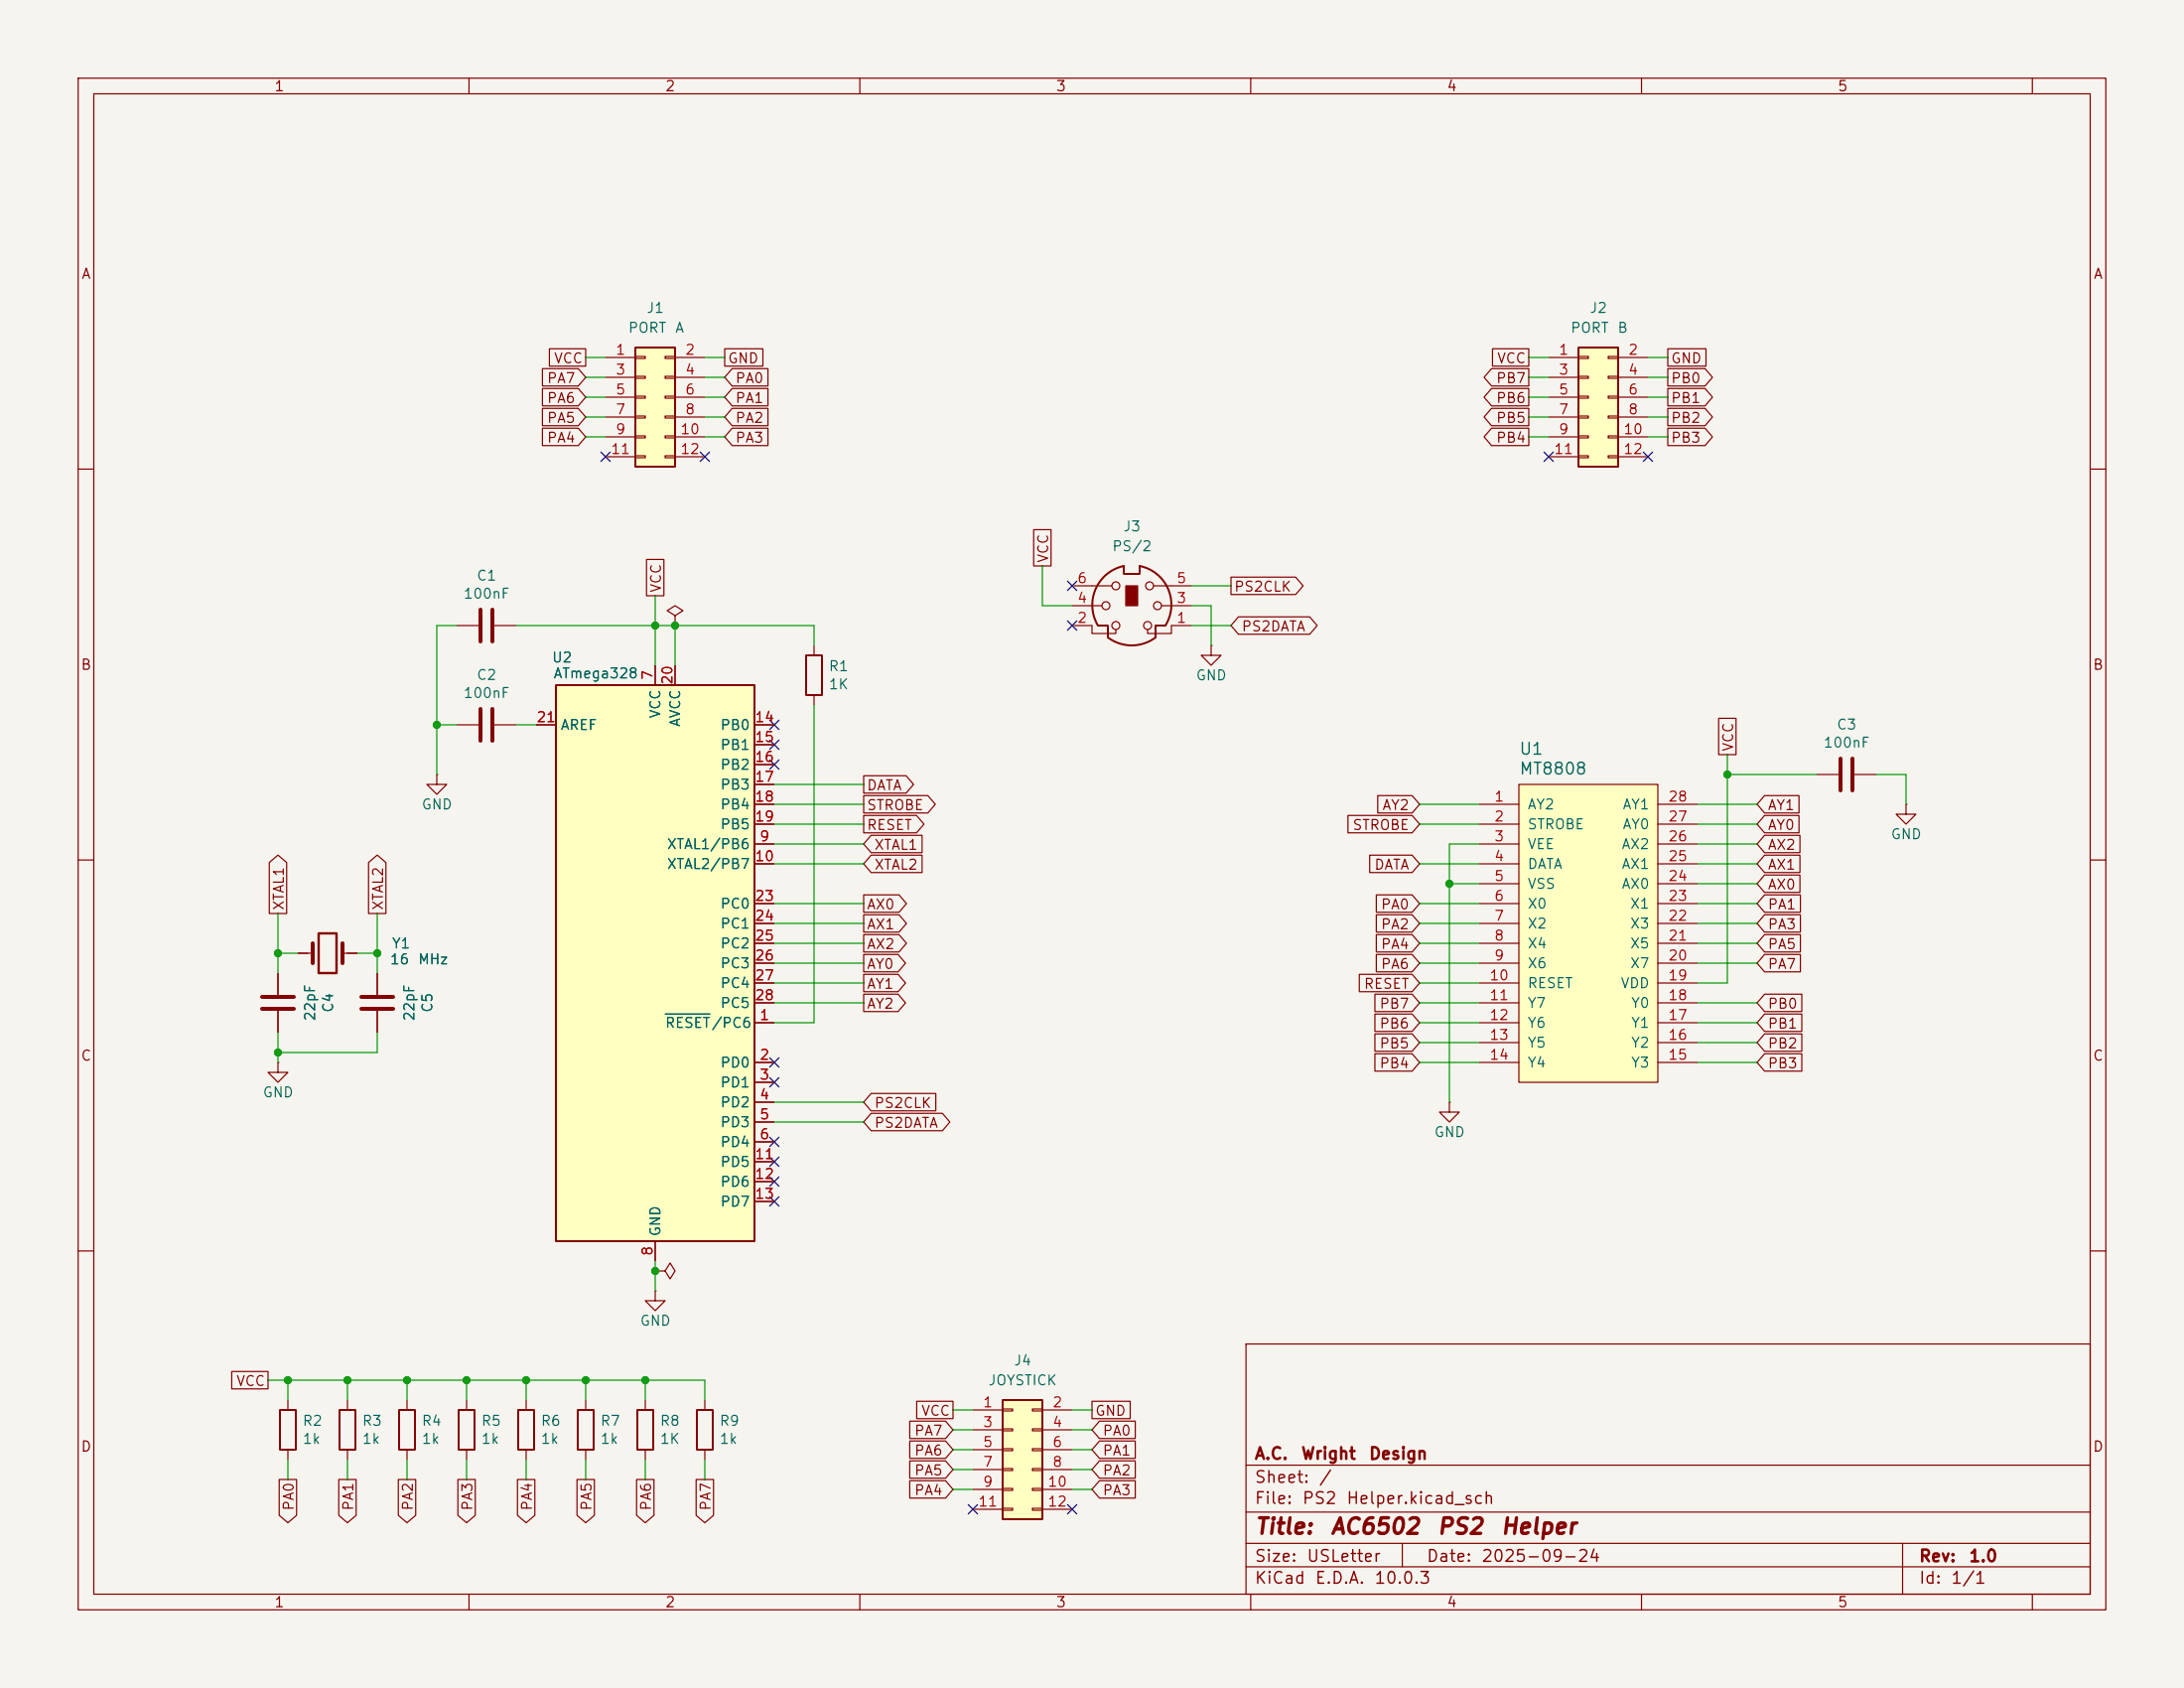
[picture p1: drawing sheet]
<svg xmlns="http://www.w3.org/2000/svg" width="279mm" height="216mm" viewBox="0 0 279 216" stroke-linecap="round" stroke-linejoin="round" font-family="sans-serif">
<path d="M0 0h279.4v215.9h-279.4z" fill="#f5f4ef" stroke="#f5f4ef" stroke-width=".13"/>
<g fill="none" stroke="#840000" stroke-width=".15">
<path d="M10 10h259.4v195.9h-259.4zM12 12h255.4v191.9h-255.4zM60 10v2M110 10v2M160 10v2M210 10v2M260 10v2M10 60h2M267.4 60h2M10 110h2M267.4 110h2M48.3 124.5v2.8"/>
<path d="M48.3 129.3v2.8M10 160h2M82.5 179.1v1.2M90.2 179.1v1.2M159.4 171.9h108v32h-108zM267.4 160h2M82.5 185.4v1.3M90.2 185.4v1.3M159.4 197.4h108M159.4 193.4h108M159.4 187.4h108M179.4 197.4v3"/>
<path d="M243.4 197.4v6.5M60 203.9v2M110 203.9v2M159.4 200.4h108M160 203.9v2M210 203.9v2M260 203.9v2"/>
</g>
<path d="M46.2 127.5h4.1M46.2 129h4.1" fill="none" stroke="#840000" stroke-width=".51"/>
<path d="M81.5 180.3h2.1v5.1h-2.1zM89.2 180.3h2v5.1h-2z" fill="none" stroke="#840000" stroke-width=".25"/>
<path d="M128.3 179.1h5v15.2h-5z" fill="#ffffc2"/>
<path d="M103.1 83.8h2.1v5.1h-2.1zM128.3 179.1h5v15.2h-5z" fill="none" stroke="#840000" stroke-width=".25"/>
<g fill="none" stroke="#840000" stroke-width=".15">
<path d="M104.1 82.6v1.2M104.1 88.9v1.3M154.9 82.6v1.2h1.3l-1.3 1.3-1.2-1.3h1.2M154.9 82.6h.1M232.4 99.1h2.8M237.2 99.1h2.8M243.8 102.9v1.2h1.3l-1.3 1.3-1.2-1.3h1.2M243.8 102.9h.1M83.8 165.1v1.3h1.3l-1.3 1.2-1.3-1.2h1.3M83.8 165.1h.1M83.8 162.6h1.3l.6-1.1 .7 1.1-.7 1-.6-1M83.8 162.6h.1"/>
<path d="M124.5 180.3h3.8M124.5 182.9h3.8M124.5 185.4h3.8M124.5 188h3.8M124.5 190.5h3.8M124.5 193h3.8M128.3 180.2h1.2v.3h-1.2zM128.3 182.8h1.2v.2h-1.2zM128.3 185.3h1.2v.2h-1.2zM128.3 187.8h1.2v.3h-1.2zM128.3 190.4h1.2v.2h-1.2zM128.3 192.9h1.2v.3h-1.2z"/>
<path d="M132.1 180.2h1.2v.3h-1.2zM132.1 182.8h1.2v.2h-1.2zM132.1 185.3h1.2v.2h-1.2zM132.1 187.8h1.2v.3h-1.2zM132.1 190.4h1.2v.2h-1.2zM132.1 192.9h1.2v.3h-1.2zM133.3 180.3h3.9M133.3 182.9h3.9M133.3 185.4h3.9M133.3 188h3.9M133.3 190.5h3.9M133.3 193h3.9"/>
</g>
<path d="M235.5 97v4.1M237 97v4.1" fill="none" stroke="#840000" stroke-width=".51"/>
<path d="M201.9 44.5h5.1v15.2h-5.1z" fill="#ffffc2"/>
<path d="M201.9 44.5h5.1v15.2h-5.1z" fill="none" stroke="#840000" stroke-width=".25"/>
<g fill="none" stroke="#840000" stroke-width=".15">
<path d="M198.1 45.7h3.8M198.1 48.3h3.8M198.1 50.8h3.8M198.1 53.3h3.8M198.1 55.9h3.8M198.1 58.4h3.8M201.9 45.6h1.3v.2h-1.3zM201.9 48.1h1.3v.3h-1.3zM201.9 50.7h1.3v.2h-1.3zM201.9 53.2h1.3v.3h-1.3zM201.9 55.8h1.3v.2h-1.3zM201.9 58.3h1.3v.2h-1.3z"/>
<path d="M205.7 45.6h1.3v.2h-1.3zM205.7 48.1h1.3v.3h-1.3zM205.7 50.7h1.3v.2h-1.3zM205.7 53.2h1.3v.3h-1.3zM205.7 55.8h1.3v.2h-1.3zM205.7 58.3h1.3v.2h-1.3zM207 45.7h3.8M207 48.3h3.8M207 50.8h3.8M207 53.3h3.8M207 55.9h3.8M207 58.4h3.8"/>
<path d="M185.4 141v1.2h1.3l-1.3 1.3-1.3-1.3h1.3M185.4 141h.1"/>
</g>
<path d="M81.3 44.5h5.1v15.2h-5.1z" fill="#ffffc2"/>
<path d="M81.3 44.5h5.1v15.2h-5.1zM58.7 180.3h2v5.1h-2z" fill="none" stroke="#840000" stroke-width=".25"/>
<g fill="none" stroke="#840000" stroke-width=".15">
<path d="M77.5 45.7h3.8M77.5 48.3h3.8M77.5 50.8h3.8M77.5 53.3h3.8M77.5 55.9h3.8M77.5 58.4h3.8M81.3 45.6h1.2v.2h-1.2zM81.3 48.1h1.2v.3h-1.2zM81.3 50.7h1.2v.2h-1.2zM81.3 53.2h1.2v.3h-1.2zM81.3 55.8h1.2v.2h-1.2zM81.3 58.3h1.2v.2h-1.2z"/>
<path d="M85.1 45.6h1.3v.2h-1.3zM85.1 48.1h1.3v.3h-1.3zM85.1 50.7h1.3v.2h-1.3zM85.1 53.2h1.3v.3h-1.3zM85.1 55.8h1.3v.2h-1.3zM85.1 58.3h1.3v.2h-1.3zM86.4 45.7h3.8M86.4 48.3h3.8M86.4 50.8h3.8M86.4 53.3h3.8M86.4 55.9h3.8M86.4 58.4h3.8"/>
<path d="M59.7 179.1v1.2M59.7 185.4v1.3"/>
</g>
<path d="M194.3 100.3h17.8v38.1h-17.8z" fill="#ffffc2"/>
<g fill="none" stroke="#840000" stroke-width=".15">
<path d="M189.2 102.9h5.1M189.2 105.4h5.1M189.2 108h5.1M189.2 110.5h5.1M189.2 113h5.1M189.2 115.6h5.1M189.2 118.1h5.1M194.3 100.3h17.8v38.1h-17.8zM212.1 102.9h5.1M212.1 105.4h5.1M212.1 108h5.1M212.1 110.5h5.1"/>
<path d="M212.1 113h5.1M212.1 115.6h5.1M212.1 118.1h5.1M189.2 120.7h5.1M189.2 123.2h5.1M189.2 125.7h5.1M189.2 128.3h5.1M189.2 130.8h5.1M189.2 133.4h5.1M189.2 135.9h5.1M212.1 120.7h5.1M212.1 123.2h5.1"/>
<path d="M212.1 125.7h5.1M212.1 128.3h5.1M212.1 130.8h5.1M212.1 133.4h5.1M212.1 135.9h5.1M52.1 179.1v1.2M52.1 185.4v1.3"/>
</g>
<path d="M51.1 180.3h2v5.1h-2z" fill="none" stroke="#840000" stroke-width=".25"/>
<path d="M71.1 87.6h25.4v71.2h-25.4z" fill="#ffffc2"/>
<path d="M141.1 73.9l.7-.6 .7-.5 1.3-.4v1h2v-1a5.1 5.1 0 0 1 3.3 7.6h-1.3v1.5a5.1 5.1 0 0 1-6.1 0v-1.5h-1.2a5.1 5.1 0 0 1 .6-6.1zM71.1 87.6h25.4v71.2h-25.4zM35.8 180.3h2v5.1h-2zM43.4 180.3h2.1v5.1h-2.1zM66.3 180.3h2v5.1h-2zM73.9 180.3h2v5.1h-2z" fill="none" stroke="#840000" stroke-width=".25"/>
<g fill="none" stroke="#840000" stroke-width=".15">
<path d="M69.4 47.1h4.6l.9 1.2-.9 1.1h-4.6zM69.4 49.7h4.6l.9 1.1-.9 1.1h-4.6zM69.4 54.8h4.6l.9 1.1-.9 1.1h-4.6zM69.4 52.2h4.6l.9 1.1-.9 1.2h-4.6zM70.3 44.6h4.6v2.2h-4.6zM92.7 44.6h4.9v2.2h-4.9zM93.7 52.2h4.5v2.3h-4.5l-1-1.2zM93.7 54.8h4.5v2.2h-4.5l-1-1.1zM93.7 47.1h4.5v2.3h-4.5l-1-1.1zM93.7 49.7h4.5v2.2h-4.5l-1-1.1zM190.8 47.1h4.8v2.3h-4.8l-.9-1.1zM190.8 49.7h4.8v2.2h-4.8l-.9-1.1z"/>
<path d="M190.8 52.2h4.8v2.3h-4.8l-.9-1.2zM190.8 54.8h4.8v2.2h-4.8l-.9-1.1zM190.9 44.6h4.7v2.2h-4.7zM213.4 52.2h4.7l1 1.1-1 1.2h-4.7zM213.4 47.1h4.7l1 1.2-1 1.1h-4.7zM213.4 49.7h4.7l1 1.1-1 1.1h-4.7zM213.4 44.6h4.8v2.2h-4.8zM213.4 54.8h4.7l1 1.1-1 1.1h-4.7zM82.7 71.6h2.2v4.6h-2.2zM86.4 78.7l1-.6-1-.6-1.1 .6 1.1 .6v1.3M132.2 67.7h2.3v4.7h-2.3zM137.2 77.5h3.8"/>
<path d="M137.2 74.9h5M147.6 74.9h4.8M148.6 77.5h3.8M157.5 73.8h8.3l.9 1.1-.9 1.1h-8.3zM158.4 78.9h9.2l.9 1.1-.9 1.1h-9.2l-.9-1.1zM55.9 99.1v1.2h1.2l-1.2 1.3-1.3-1.3h1.3M55.9 99.1h.1M58.4 92.7h2.8M58.4 80h2.8M63.2 92.7h2.8M63.2 80h2.8M68.6 92.7h2.5"/>
<path d="M83.8 85.1v2.5M86.4 80h.1M86.4 85.1v2.5M96.5 92.7h2.6M96.5 95.3h2.6M96.5 97.8h2.6M110.5 99.2h5.4l1 1.1-1 1.1h-5.4zM137.2 80h2.5v1h3v-.5M152.4 80h-2.5v1h-3.1v-.5M219.9 91.9h2.2v4.6h-2.2zM34.4 110.3l1.2-.9 1.1 .9v6.5h-2.3zM47.1 110.3l1.2-.9 1.1 .9v6.5h-2.3z"/>
<path d="M96.5 108h2.6M96.5 110.5h2.6M96.5 100.3h2.6M96.5 102.9h2.6M96.5 105.4h2.6M96.5 115.6h2.6M96.5 118.1h2.6M110.5 119.5h4.5l1 1.2-1 1.1h-4.5zM110.5 101.8h8.2l1 1.1-1 1.1h-8.2zM110.5 114.5h4.5l1 1.1-1 1.1h-4.5zM110.5 104.3h6.8l.9 1.1-.9 1.1h-6.8zM110.5 117h4.5l1 1.1-1 1.1h-4.5z"/>
<path d="M111.4 109.4h6.6v2.2h-6.6l-.9-1.1zM111.4 106.8h6.6v2.3h-6.6l-.9-1.1zM172.4 104.3h8.3l.9 1.1-.9 1.1h-8.3zM175.2 109.4h5.5l.9 1.1-.9 1.1h-5.5zM176.1 117h4.6l.9 1.1-.9 1.1h-4.6zM176.1 114.5h4.6l.9 1.1-.9 1.1h-4.6zM176.1 119.5h4.6l.9 1.2-.9 1.1h-4.6zM176.3 101.8h4.4l.9 1.1-.9 1.1h-4.4zM225.7 106.8h4.6v2.3h-4.6l-.9-1.1zM225.7 109.4h4.6v2.2h-4.6l-.9-1.1zM225.7 111.9h4.6v2.2h-4.6l-.9-1.1zM225.7 117h4.6v2.2h-4.6l-.9-1.1z"/>
<path d="M225.7 114.5h4.6v2.2h-4.6l-.9-1.1zM225.7 119.5h4.6v2.3h-4.6l-.9-1.1zM225.7 101.8h4.4v2.2h-4.4l-.9-1.1zM225.7 104.3h4.4v2.2h-4.4l-.9-1.1zM35.6 135.9v1.3h1.2l-1.2 1.2-1.3-1.2h1.3M35.6 135.9h.1M35.6 124.5v2.8M35.6 129.3v2.8M38.1 121.9h1.9M43.8 121.9h1.9M48.3 124.5v2.8M48.3 129.3v2.8"/>
<path d="M96.5 130.8h2.6M96.5 135.9h2.6M96.5 138.4h2.6M96.5 120.7h2.6M96.5 123.2h2.6M96.5 125.7h2.6M96.5 128.3h2.6M110.5 127.2h4.4l.9 1.1-.9 1.1h-4.4zM110.5 124.6h4.4l.9 1.1-.9 1.1h-4.4zM110.5 122.1h4.4l.9 1.1-.9 1.1h-4.4zM111.4 139.9h8.3v2.2h-8.3l-.9-1.1zM173.9 124.6h6.8l.9 1.1-.9 1.1h-6.8z"/>
<path d="M175.9 134.8h4.8l.9 1.1-.9 1.1h-4.8zM175.9 132.2h4.8l.9 1.2-.9 1.1h-4.8zM175.9 129.7h4.8l.9 1.1-.9 1.1h-4.8zM175.9 127.2h4.8l.9 1.1-.9 1.1h-4.8zM176.1 122.1h4.6l.9 1.1-.9 1.1h-4.6zM225.7 122.1h4.6v2.2h-4.6l-.9-1.1zM225.7 127.2h4.8v2.2h-4.8l-.9-1.1zM225.7 129.7h4.8v2.2h-4.8l-.9-1.1zM225.7 132.2h4.8v2.3h-4.8l-.9-1.1zM225.7 134.8h4.8v2.2h-4.8l-.9-1.1zM83.8 158.8v2.5M96.5 141h2.6"/>
<path d="M96.5 143.5h2.6M96.5 146.1h2.6M96.5 148.6h2.6M96.5 151.1h2.6M96.5 153.7h2.6M111.4 142.4h9.2l.9 1.1-.9 1.1h-9.2l-.9-1.1zM29.6 175.4h4.7v2.2h-4.7zM36.8 179.1v1.2M44.4 179.1v1.2M67.3 179.1v1.2M74.9 179.1v1.2M83.8 162.6h.1"/>
<path d="M117.3 179.2h4.6v2.3h-4.6zM139.7 179.2h4.9v2.3h-4.9zM35.7 189.2h2.2v4.6l-1.1 1-1.1-1zM36.8 185.4v1.3M43.3 189.2h2.3v4.6l-1.2 1-1.1-1zM44.4 185.4v1.3M51 189.2h2.2v4.6l-1.1 1-1.1-1zM58.6 189.2h2.2v4.6l-1.1 1-1.1-1zM66.2 189.2h2.2v4.6l-1.1 1-1.1-1zM67.3 185.4v1.3M73.8 189.2h2.2v4.6l-1.1 1-1.1-1zM74.9 185.4v1.3"/>
<path d="M81.4 189.2h2.3v4.6l-1.2 1-1.1-1zM89.1 189.2h2.2v4.6l-1.1 1-1.1-1zM116.4 186.8h4.6l.9 1.2-.9 1.1h-4.6zM116.4 189.4h4.6l.9 1.1-.9 1.1h-4.6zM116.4 181.8h4.6l.9 1.1-.9 1.1h-4.6zM116.4 184.3h4.6l.9 1.1-.9 1.1h-4.6zM140.7 181.8h4.5v2.2h-4.5l-1-1.1zM140.7 184.3h4.5v2.2h-4.5l-1-1.1zM140.7 186.8h4.5v2.3h-4.5l-1-1.1zM140.7 189.4h4.5v2.2h-4.5l-1-1.1z"/>
<circle cx="141.5" cy="77.5" r=".51"/>
<circle cx="142.7" cy="74.9" r=".51"/>
<circle cx="147.1" cy="74.9" r=".51"/>
<circle cx="148.1" cy="77.5" r=".51"/>
<circle cx="142.7" cy="80" r=".51"/>
<circle cx="146.8" cy="80" r=".51"/>
</g>
<path d="M85.1 129.7h5.7" fill="none" stroke="#006464" stroke-width=".15"/>
<path d="M61.5 78v4M63 78v4M61.5 90.7v4M63 90.7v4M33.5 127.5h4.1M33.5 129h4.1M40 120.7v2.5M43.8 120.7v2.5" fill="none" stroke="#840000" stroke-width=".51"/>
<path d="M40.8 119.4h2.3v5.1h-2.3z" fill="none" stroke="#840000" stroke-width=".3"/>
<path d="M144 74.9h1.5v2.6h-1.5z" fill="#840000" stroke="#840000" stroke-width=".15"/>
<g fill="none" stroke="#009600" stroke-width=".15">
<path d="M74.9 53.3h2.6M74.9 55.9h2.6M74.9 50.8h2.6M74.9 48.3h2.6M74.9 45.7h2.6M90.2 53.3h2.5M90.2 55.9h2.5M90.2 50.8h2.5M90.2 48.3h2.5M90.2 45.7h2.5M195.6 53.3h2.5M195.6 55.9h2.5"/>
<path d="M195.6 50.8h2.5M195.6 48.3h2.5M195.6 45.7h2.5M210.8 53.3h2.6M210.8 55.9h2.6M210.8 50.8h2.6M210.8 48.3h2.6M210.8 45.7h2.6M83.8 76.2v8.9M133.3 72.4v5.1h3.9M152.4 74.9h5.1M152.4 77.5h2.5v5.1"/>
<path d="M55.9 92.7h2.5M58.4 80h-2.5v19.1M66 80h38.1v2.6M66 92.7h2.6M86.4 80v5.1M104.1 90.2v40.6h-5M152.4 80h5.1M221 96.5v29.2h-3.8M221 99.1h11.4M240 99.1h3.8v3.8M35.6 116.8v7.7M48.3 116.8v7.7"/>
<path d="M99.1 100.3h11.4M99.1 115.6h11.4M99.1 108h11.4M99.1 110.5h11.4M99.1 105.4h11.4M99.1 118.1h11.4M99.1 102.9h11.4M181.6 115.6h7.6M181.6 110.5h7.6M181.6 105.4h7.6M181.6 118.1h7.6M181.6 102.9h7.6"/>
<path d="M185.4 113h3.8M189.2 108h-3.8v33M217.2 115.6h7.6M217.2 108h7.6M217.2 110.5h7.6M217.2 105.4h7.6M217.2 118.1h7.6M217.2 113h7.6M217.2 102.9h7.6M35.6 132.1v3.8M35.6 121.9h2.5M45.7 121.9h2.6"/>
<path d="M48.3 132.1v2.5h-12.7M99.1 125.7h11.4M99.1 120.7h11.4M99.1 123.2h11.4M99.1 128.3h11.4M181.6 125.7h7.6M181.6 120.7h7.6M181.6 123.2h7.6M181.6 128.3h7.6M181.6 133.4h7.6M181.6 135.9h7.6M181.6 130.8h7.6"/>
<path d="M217.2 120.7h7.6M217.2 123.2h7.6M217.2 128.3h7.6M217.2 133.4h7.6M217.2 135.9h7.6M217.2 130.8h7.6M99.1 141h11.4M99.1 143.5h11.4M34.3 176.5h55.9v2.6M36.8 176.5v2.6M44.4 176.5v2.6M52.1 176.5v2.6"/>
<path d="M59.7 176.5v2.6M67.3 176.5v2.6M74.9 176.5v2.6M82.5 176.5v2.6M83.8 161.3v3.8M36.8 186.7v2.5M44.4 186.7v2.5M52.1 186.7v2.5M59.7 186.7v2.5M67.3 186.7v2.5M74.9 186.7v2.5M82.5 186.7v2.5"/>
<path d="M90.2 186.7v2.5M121.9 185.4h2.6M121.9 188h2.6M121.9 190.5h2.6M121.9 182.9h2.6M121.9 180.3h2.6M137.2 185.4h2.5M137.2 188h2.5M137.2 190.5h2.5M137.2 182.9h2.5M137.2 180.3h2.5"/>
</g>
<g fill="none" stroke="#000084" stroke-width=".15">
<path d="M76.9 57.8l1.2 1.2M78.1 57.8l-1.2 1.2M89.6 57.8l1.2 1.2M90.8 57.8l-1.2 1.2M197.5 57.8l1.2 1.2M198.7 57.8l-1.2 1.2M210.2 57.8l1.2 1.2M211.4 57.8l-1.2 1.2M136.6 74.3l1.2 1.2M136.6 79.4l1.2 1.2M137.8 74.3l-1.2 1.2M137.8 79.4l-1.2 1.2"/>
<path d="M98.5 92.1l1.2 1.2M98.5 97.2l1.2 1.2M98.5 94.6l1.2 1.3M99.7 92.1l-1.2 1.2M99.7 97.2l-1.2 1.2M99.7 94.6l-1.2 1.3M98.5 137.8l1.2 1.2M98.5 135.3l1.2 1.2M99.7 137.8l-1.2 1.2M99.7 135.3l-1.2 1.2M98.5 145.4l1.2 1.3M98.5 153.1l1.2 1.2"/>
<path d="M98.5 150.5l1.2 1.2M98.5 148l1.2 1.2M99.7 145.4l-1.2 1.3M99.7 153.1l-1.2 1.2M99.7 150.5l-1.2 1.2M99.7 148l-1.2 1.2M123.9 192.4l1.2 1.2M125.1 192.4l-1.2 1.2M136.6 192.4l1.2 1.2M137.8 192.4l-1.2 1.2"/>
</g>
<g fill="#009600" stroke="#009600" stroke-width=".13">
<circle cx="86.4" cy="80" r=".46"/>
<circle cx="83.8" cy="80" r=".46"/>
<circle cx="83.8" cy="162.6" r=".46"/>
<circle cx="221" cy="99.1" r=".46"/>
<circle cx="59.7" cy="176.5" r=".46"/>
<circle cx="67.3" cy="176.5" r=".46"/>
<circle cx="44.4" cy="176.5" r=".46"/>
<circle cx="36.8" cy="176.5" r=".46"/>
<circle cx="52.1" cy="176.5" r=".46"/>
<circle cx="82.5" cy="176.5" r=".46"/>
<circle cx="74.9" cy="176.5" r=".46"/>
<circle cx="35.6" cy="134.6" r=".46"/>
<circle cx="48.3" cy="121.9" r=".46"/>
<circle cx="55.9" cy="92.7" r=".46"/>
<circle cx="35.6" cy="121.9" r=".46"/>
<circle cx="185.4" cy="113" r=".46"/>
</g>
<g font-size="2" fill="#840000">
<text x="160.4" y="196.7">Title:</text>
<text x="170.1" y="196.7">AC6502</text>
<text x="183.7" y="196.7">PS2</text>
<text x="191.9" y="196.7">Helper</text>
</g>
<g font-size="1.5" fill="#006464">
<text x="194.3" y="96.9">U1</text>
<text x="194.3" y="99.4">MT8808</text>
</g>
<g font-size="1.5" fill="#840000">
<text x="160.4" y="190">Sheet:</text>
<text x="160.4" y="187">A.C.</text>
<text x="166.4" y="187">Wright</text>
<text x="168.6" y="190">/</text>
<text x="175" y="187">Design</text>
<text x="160.4" y="192.7">File:</text>
<text x="166.5" y="192.7">PS2</text>
<text x="172.1" y="192.7">Helper.kicad_sch</text>
<text x="160.4" y="202.9">KiCad</text>
<text x="160.4" y="200.1">Size:</text>
<text x="167.1" y="200.1">USLetter</text>
<text x="168.1" y="202.9">E.D.A.</text>
<text x="175.7" y="202.9">10.0.3</text>
<text x="182.4" y="200.1">Date:</text>
<text x="189.4" y="200.1">2025-09-24</text>
<text x="245.4" y="200.1">Rev:</text>
<text x="245.4" y="202.9">Id:</text>
<text x="249.5" y="202.9">1/1</text>
<text x="251.8" y="200.1">1.0</text>
</g>
<g font-size="1.3" fill="#840000">
<text x="35" y="12">1</text>
<text x="85" y="12">2</text>
<text x="135" y="12">3</text>
<text x="185" y="12">4</text>
<text x="235" y="12">5</text>
<text x="10.3" y="36">A</text>
<text x="267.7" y="36">A</text>
<text x="70.8" y="46.8">VCC</text>
<text x="93" y="46.8">GND</text>
<text x="191.4" y="46.8">VCC</text>
<text x="213.7" y="46.8">GND</text>
<text x="69.9" y="49.3">PA7</text>
<text x="69.9" y="51.9">PA6</text>
<text x="94" y="49.3">PA0</text>
<text x="94" y="51.9">PA1</text>
<text x="191.3" y="49.3">PB7</text>
<text x="191.3" y="51.9">PB6</text>
<text x="213.7" y="49.3">PB0</text>
<text x="213.7" y="51.9">PB1</text>
<text x="69.9" y="56.9">PA4</text>
<text x="69.9" y="54.4">PA5</text>
<text x="94" y="54.4">PA2</text>
<text x="94" y="56.9">PA3</text>
<text x="191.3" y="54.4">PB5</text>
<text x="191.3" y="56.9">PB4</text>
<text x="213.7" y="54.4">PB2</text>
<text x="213.7" y="56.9">PB3</text>
<text x="84.9" y="75.9" transform="rotate(-90 84.9 75.9)">VCC</text>
<text x="134.4" y="72.1" transform="rotate(-90 134.4 72.1)">VCC</text>
<text x="157.8" y="76">PS2CLK</text>
<text x="158.7" y="81.1">PS2DATA</text>
<text x="10.3" y="86">B</text>
<text x="267.7" y="86">B</text>
<text x="110.8" y="101.4">DATA</text>
<text x="222" y="96.2" transform="rotate(-90 222 96.2)">VCC</text>
<text x="110.8" y="103.9">STROBE</text>
<text x="110.8" y="106.5">RESET</text>
<text x="172.9" y="106.5">STROBE</text>
<text x="176.8" y="103.9">AY2</text>
<text x="226.1" y="103.9">AY1</text>
<text x="226.1" y="106.5">AY0</text>
<text x="111.8" y="111.6">XTAL2</text>
<text x="111.8" y="109">XTAL1</text>
<text x="175.7" y="111.6">DATA</text>
<text x="226.1" y="109">AX2</text>
<text x="226.1" y="111.6">AX1</text>
<text x="36.6" y="116.5" transform="rotate(-90 36.6 116.5)">XTAL1</text>
<text x="49.3" y="116.5" transform="rotate(-90 49.3 116.5)">XTAL2</text>
<text x="110.8" y="116.6">AX0</text>
<text x="110.8" y="119.2">AX1</text>
<text x="176.6" y="119.2">PA2</text>
<text x="176.6" y="116.6">PA0</text>
<text x="226.1" y="114.1">AX0</text>
<text x="226.1" y="119.2">PA3</text>
<text x="226.1" y="116.6">PA1</text>
<text x="110.8" y="121.7">AX2</text>
<text x="110.8" y="124.3">AY0</text>
<text x="176.6" y="124.3">PA6</text>
<text x="176.6" y="121.7">PA4</text>
<text x="226.1" y="121.7">PA5</text>
<text x="226.1" y="124.3">PA7</text>
<text x="110.8" y="129.3">AY2</text>
<text x="110.8" y="126.8">AY1</text>
<text x="174.4" y="126.8">RESET</text>
<text x="176.4" y="131.9">PB6</text>
<text x="176.4" y="129.3">PB7</text>
<text x="226.1" y="129.3">PB0</text>
<text x="226.1" y="131.9">PB1</text>
<text x="10.3" y="136">C</text>
<text x="176.4" y="137">PB4</text>
<text x="176.4" y="134.4">PB5</text>
<text x="226.1" y="134.4">PB2</text>
<text x="226.1" y="137">PB3</text>
<text x="267.7" y="136">C</text>
<text x="111.8" y="142">PS2CLK</text>
<text x="111.8" y="144.6">PS2DATA</text>
<text x="30.1" y="177.6">VCC</text>
<text x="10.3" y="186">D</text>
<text x="116.9" y="183.9">PA7</text>
<text x="117.8" y="181.4">VCC</text>
<text x="140" y="181.4">GND</text>
<text x="141" y="183.9">PA0</text>
<text x="267.7" y="186">D</text>
<text x="116.9" y="189">PA5</text>
<text x="116.9" y="191.6">PA4</text>
<text x="116.9" y="186.5">PA6</text>
<text x="141" y="186.5">PA1</text>
<text x="141" y="189">PA2</text>
<text x="141" y="191.6">PA3</text>
<text x="37.9" y="193.3" transform="rotate(-90 37.9 193.3)">PA0</text>
<text x="45.5" y="193.3" transform="rotate(-90 45.5 193.3)">PA1</text>
<text x="53.1" y="193.3" transform="rotate(-90 53.1 193.3)">PA2</text>
<text x="60.8" y="193.3" transform="rotate(-90 60.8 193.3)">PA3</text>
<text x="68.4" y="193.3" transform="rotate(-90 68.4 193.3)">PA4</text>
<text x="76" y="193.3" transform="rotate(-90 76 193.3)">PA5</text>
<text x="83.6" y="193.3" transform="rotate(-90 83.6 193.3)">PA6</text>
<text x="91.2" y="193.3" transform="rotate(-90 91.2 193.3)">PA7</text>
<text x="35" y="205.9">1</text>
<text x="85" y="205.9">2</text>
<text x="135" y="205.9">3</text>
<text x="185" y="205.9">4</text>
<text x="235" y="205.9">5</text>
</g>
<g font-size="1.3" fill="#006464">
<text x="82.6" y="40.3">J1</text>
<text x="203.3" y="40.3">J2</text>
<text x="80.3" y="42.9">PORT</text>
<text x="86.3" y="42.9">A</text>
<text x="200.8" y="42.9">PORT</text>
<text x="206.8" y="42.9">B</text>
<text x="142.2" y="70.8">PS/2</text>
<text x="143.6" y="68.3">J3</text>
<text x="59.2" y="76.9">100nF</text>
<text x="60.9" y="74.6">C1</text>
<text x="59.2" y="89.6">100nF</text>
<text x="60.9" y="87.3">C2</text>
<text x="70.5" y="85">U2</text>
<text x="70.7" y="87.1">ATmega328</text>
<text x="105.9" y="86.2">R1</text>
<text x="105.9" y="88.5">1K</text>
<text x="152.9" y="87.3">GND</text>
<text x="71.6" y="93.7">AREF</text>
<text x="84.8" y="92" transform="rotate(-90 84.8 92)">VCC</text>
<text x="87.3" y="93.1" transform="rotate(-90 87.3 93.1)">AVCC</text>
<text x="92.1" y="93.7">PB0</text>
<text x="233.2" y="95.9">100nF</text>
<text x="234.9" y="93.6">C3</text>
<text x="92.1" y="96.2">PB1</text>
<text x="92.1" y="98.8">PB2</text>
<text x="92.1" y="101.3">PB3</text>
<text x="53.8" y="103.8">GND</text>
<text x="92.1" y="103.8">PB4</text>
<text x="92.1" y="106.4">PB5</text>
<text x="195.3" y="103.8">AY2</text>
<text x="195.3" y="106.4">STROBE</text>
<text x="207.5" y="106.4">AY0</text>
<text x="207.5" y="103.8">AY1</text>
<text x="241.8" y="107.7">GND</text>
<text x="85.2" y="108.9">XTAL1/PB6</text>
<text x="85.2" y="111.5">XTAL2/PB7</text>
<text x="195.3" y="108.9">VEE</text>
<text x="195.3" y="111.5">DATA</text>
<text x="207.4" y="111.5">AX1</text>
<text x="207.4" y="108.9">AX2</text>
<text x="92.1" y="116.5">PC0</text>
<text x="92.1" y="119.1">PC1</text>
<text x="195.3" y="114">VSS</text>
<text x="195.3" y="116.5">X0</text>
<text x="195.3" y="119.1">X2</text>
<text x="207.4" y="114">AX0</text>
<text x="208.5" y="119.1">X3</text>
<text x="208.5" y="116.5">X1</text>
<text x="49.8" y="123.7">16</text>
<text x="50" y="121.6">Y1</text>
<text x="53.4" y="123.7">MHz</text>
<text x="92.1" y="121.6">PC2</text>
<text x="92.1" y="124.2">PC3</text>
<text x="195.3" y="121.6">X4</text>
<text x="195.3" y="124.2">X6</text>
<text x="208.5" y="124.2">X7</text>
<text x="208.5" y="121.6">X5</text>
<text x="40.6" y="130.7" transform="rotate(-90 40.6 130.7)">22pF</text>
<text x="42.9" y="129.6" transform="rotate(-90 42.9 129.6)">C4</text>
<text x="53.3" y="130.7" transform="rotate(-90 53.3 130.7)">22pF</text>
<text x="55.6" y="129.6" transform="rotate(-90 55.6 129.6)">C5</text>
<text x="85" y="131.8">RESET/PC6</text>
<text x="92.1" y="126.7">PC4</text>
<text x="92.1" y="129.2">PC5</text>
<text x="195.3" y="126.7">RESET</text>
<text x="195.3" y="129.2">Y7</text>
<text x="195.3" y="131.8">Y6</text>
<text x="207.2" y="126.7">VDD</text>
<text x="208.6" y="131.8">Y1</text>
<text x="208.6" y="129.2">Y0</text>
<text x="92.1" y="136.9">PD0</text>
<text x="195.3" y="134.3">Y5</text>
<text x="195.3" y="136.9">Y4</text>
<text x="208.6" y="136.9">Y3</text>
<text x="208.6" y="134.3">Y2</text>
<text x="33.5" y="140.7">GND</text>
<text x="92.1" y="139.4">PD1</text>
<text x="92.1" y="141.9">PD2</text>
<text x="92.1" y="144.5">PD3</text>
<text x="92.1" y="147">PD4</text>
<text x="92.1" y="149.6">PD5</text>
<text x="183.4" y="145.8">GND</text>
<text x="92.1" y="152.1">PD6</text>
<text x="92.1" y="154.6">PD7</text>
<text x="84.8" y="158.2" transform="rotate(-90 84.8 158.2)">GND</text>
<text x="81.8" y="169.9">GND</text>
<text x="126.4" y="177.5">JOYSTICK</text>
<text x="129.6" y="175">J4</text>
<text x="38.6" y="182.7">R2</text>
<text x="38.6" y="185">1k</text>
<text x="46.2" y="182.7">R3</text>
<text x="46.2" y="185">1k</text>
<text x="53.9" y="182.7">R4</text>
<text x="53.9" y="185">1k</text>
<text x="61.5" y="182.7">R5</text>
<text x="61.5" y="185">1k</text>
<text x="69.1" y="182.7">R6</text>
<text x="69.1" y="185">1k</text>
<text x="76.7" y="182.7">R7</text>
<text x="76.7" y="185">1k</text>
<text x="84.3" y="182.7">R8</text>
<text x="84.3" y="185">1K</text>
<text x="92" y="182.7">R9</text>
<text x="92" y="185">1k</text>
</g>
<g font-size="1.3" fill="#a90000">
<text x="78.7" y="45.7">1</text>
<text x="87.6" y="45.7">2</text>
<text x="199.3" y="45.7">1</text>
<text x="208.2" y="45.7">2</text>
<text x="78.7" y="48.2">3</text>
<text x="78.7" y="50.8">5</text>
<text x="78.7" y="53.3">7</text>
<text x="87.6" y="48.2">4</text>
<text x="87.6" y="50.8">6</text>
<text x="87.6" y="53.3">8</text>
<text x="199.3" y="48.2">3</text>
<text x="199.3" y="50.8">5</text>
<text x="199.3" y="53.3">7</text>
<text x="208.2" y="48.2">4</text>
<text x="208.2" y="50.8">6</text>
<text x="208.2" y="53.3">8</text>
<text x="78.1" y="58.4">11</text>
<text x="78.7" y="55.9">9</text>
<text x="87" y="55.9">10</text>
<text x="87" y="58.4">12</text>
<text x="198.7" y="58.4">11</text>
<text x="199.3" y="55.9">9</text>
<text x="207.6" y="55.9">10</text>
<text x="207.6" y="58.4">12</text>
<text x="137.7" y="77.4">4</text>
<text x="137.7" y="74.9">6</text>
<text x="150.4" y="77.4">3</text>
<text x="150.4" y="74.9">5</text>
<text x="137.7" y="80">2</text>
<text x="150.4" y="80">1</text>
<text x="83.8" y="87.1" transform="rotate(-90 83.8 87.1)">7</text>
<text x="86.3" y="87.7" transform="rotate(-90 86.3 87.7)">20</text>
<text x="68.5" y="92.7">21</text>
<text x="96.5" y="92.7">14</text>
<text x="96.5" y="95.2">15</text>
<text x="96.5" y="97.8">16</text>
<text x="96.5" y="100.3">17</text>
<text x="96.5" y="102.8">18</text>
<text x="96.5" y="105.4">19</text>
<text x="97.1" y="107.9">9</text>
<text x="191.1" y="102.8">1</text>
<text x="191.1" y="105.4">2</text>
<text x="191.1" y="107.9">3</text>
<text x="213.3" y="107.9">26</text>
<text x="213.3" y="105.4">27</text>
<text x="213.3" y="102.8">28</text>
<text x="96.5" y="110.5">10</text>
<text x="191.1" y="110.5">4</text>
<text x="191.1" y="113">5</text>
<text x="213.3" y="113">24</text>
<text x="213.3" y="110.5">25</text>
<text x="96.5" y="115.5">23</text>
<text x="96.5" y="118.1">24</text>
<text x="191.1" y="115.5">6</text>
<text x="191.1" y="118.1">7</text>
<text x="213.3" y="118.1">22</text>
<text x="213.3" y="115.5">23</text>
<text x="96.5" y="120.6">25</text>
<text x="96.5" y="123.2">26</text>
<text x="96.5" y="125.7">27</text>
<text x="190.5" y="125.7">10</text>
<text x="191.1" y="120.6">8</text>
<text x="191.1" y="123.2">9</text>
<text x="213.3" y="125.7">19</text>
<text x="213.3" y="123.2">20</text>
<text x="213.3" y="120.6">21</text>
<text x="96.5" y="128.2">28</text>
<text x="97.1" y="130.8">1</text>
<text x="190.5" y="128.2">11</text>
<text x="190.5" y="130.8">12</text>
<text x="213.3" y="130.8">17</text>
<text x="213.3" y="128.2">18</text>
<text x="97.1" y="135.9">2</text>
<text x="190.5" y="133.3">13</text>
<text x="190.5" y="135.9">14</text>
<text x="213.3" y="135.9">15</text>
<text x="213.3" y="133.3">16</text>
<text x="97.1" y="138.4">3</text>
<text x="97.1" y="140.9">4</text>
<text x="97.1" y="143.5">5</text>
<text x="96.5" y="148.6">11</text>
<text x="97.1" y="146">6</text>
<text x="96.5" y="151.1">12</text>
<text x="96.5" y="153.6">13</text>
<text x="83.8" y="160.7" transform="rotate(-90 83.8 160.7)">8</text>
<text x="125.7" y="180.3">1</text>
<text x="125.7" y="182.9">3</text>
<text x="125.7" y="185.4">5</text>
<text x="134.5" y="180.3">2</text>
<text x="134.5" y="182.9">4</text>
<text x="134.5" y="185.4">6</text>
<text x="125.7" y="187.9">7</text>
<text x="125.7" y="190.5">9</text>
<text x="133.9" y="190.5">10</text>
<text x="134.5" y="187.9">8</text>
<text x="125.1" y="193">11</text>
<text x="133.9" y="193">12</text>
</g>
</svg>
